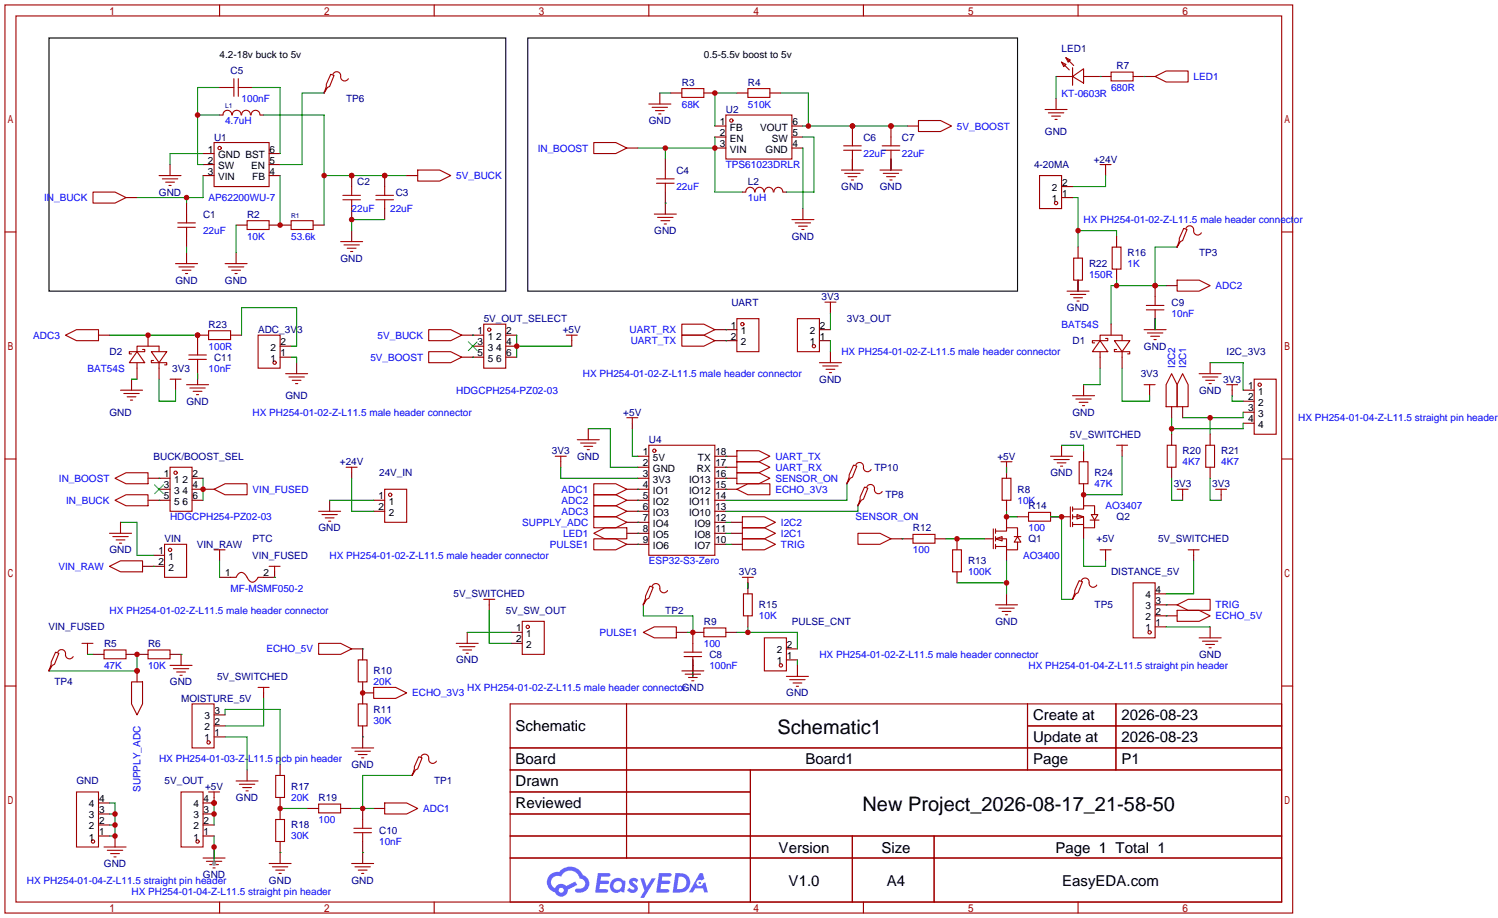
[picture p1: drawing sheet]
<svg xmlns="http://www.w3.org/2000/svg" width="346mm" height="212mm" viewBox="0 0 346 212" stroke-linecap="round" stroke-linejoin="round" font-family="sans-serif">
<g fill="none" stroke="#a10000" stroke-width=".25">
<path d="M1.1 1.1h297.2v209.6h-297.2zM3.7 3.7h292.1v204.5h-292.1zM50.7 1.1v2.6M100.2 1.1v2.6M149.7 1.1v2.6M199.3 1.1v2.6M248.8 1.1v2.6M1.1 53.5h2.6M295.8 53.5h2.5M1.1 105.9h2.6M295.8 105.9h2.5M1.1 158.3h2.6"/>
<path d="M295.8 158.3h2.5M117.7 162.4h178.1v45.8h-178.1zM117.7 172.6h178.1M117.7 177.7h178.1M144.6 162.4v35.6M173.2 177.7v30.5M237.1 162.4v15.3M237.1 167.5h58.7M257.5 162.4v15.3M117.7 182.8h55.5M117.7 192.9h178.1M117.7 187.8h55.5"/>
<path d="M117.7 198h178.1M196.7 192.9v15.3M215.6 192.9v15.3M50.7 208.2v2.5M100.2 208.2v2.5M149.7 208.2v2.5M199.3 208.2v2.5M248.8 208.2v2.5"/>
</g>
<g fill="#5487ff">
<path d="M145.5 202.8a1.3 1.3 0 0 1 1.8 .3l-.4 .6a.54 .54 0 0 0-.9-.2l.1 .2a1.28 1.28 0 0 1 .8 2 1.53 1.53 0 0 1-2.2-.3l.5-.6 .8 .5a.31 .31 0 0 0 .4-.3 .31 .31 0 0 0-.3-.3 1.12 1.12 0 0 1-.6-1.9z"/>
<path d="M147.7 202.7h.9l.7 1.9 1.1-1.9h.9l-2.7 4.5h-.9l1-1.7z"/>
<path d="M138 201.5h2.2a.46 .46 0 0 1 .5 .1 .46 .46 0 0 1 .1 .5l-.3 .2h-1.8l-.1 .9h1.6a.4 .4 0 0 1 .4 .4 .4 .4 0 0 1-.4 .4h-1.7l-.2 1.2h1.4a.46 .46 0 0 1 .5 .1 .46 .46 0 0 1 .1 .5l-.3 .2h-2.7z"/>
<path d="M152.1 201.5h2.2a.47 .47 0 0 1 .5 .1 .47 .47 0 0 1 .2 .5l-.4 .2h-1.7l-.2 .9h1.7a.4 .4 0 0 1 .3 .4 .4 .4 0 0 1-.4 .4h-1.7l-.2 1.2h1.4a.46 .46 0 0 1 .5 .1 .46 .46 0 0 1 .1 .5l-.3 .2h-2.7z"/>
<path d="M161.5 201.5h.7l.4 1.3-.7 .4a.75 .75 0 0 0-1.1 .3 .75 .75 0 0 0 .5 1 .75 .75 0 0 0 .9-.6l.6-.3 .6 2.4h-.9l-.2-1h-1.9l-.5 1h-.9z"/>
<path d="M155.9 201.5l-.7 4.5h1.5a2.27 2.27 0 0 0 2.6-2.3 2.27 2.27 0 0 0-2.7-2.2zM156.6 202.3a1.5 1.5 0 0 1 1.8 1.5 1.5 1.5 0 0 1-1.9 1.4h-.3z"/>
<path d="M141.3 203.1a1.6 1.6 0 0 0-.3 2.3 1.6 1.6 0 0 0 2.3 .2l.8 .4 .3-2.5-.2-.3h-.4a1.58 1.58 0 0 0-2.5-.1zM141.9 203.6a.99 .99 0 0 1 1.6 .6 .99 .99 0 0 1-1.3 1.1 .98 .98 0 0 1-.3-1.7z"/>
<path d="M126.9 201.9a2.37 2.37 0 0 0 1.2 4 1.54 1.54 0 0 0 1.7 1 1.54 1.54 0 0 0 1.3-1.6l2.1-1.1-.5-.8-2 1.1a1.57 1.57 0 0 0-2.6 .4 1.5 1.5 0 0 1-.8-2.1 1.5 1.5 0 0 1 2.2-.5 2.23 2.23 0 0 1 2.3-1.4 2.23 2.23 0 0 1 2 1.8 1.16 1.16 0 0 1 1.2 1.1 1.16 1.16 0 0 1-1 1.3h-.7a.47 .47 0 0 0-.6 .3 .47 .47 0 0 0 .4 .6 2.14 2.14 0 0 0 2.7-1.4 2.14 2.14 0 0 0-1.3-2.7 3.2 3.2 0 0 0-5.4-.7l-1.2 .1zM129 205.4a.58 .58 0 0 1 1.1 0 .58 .58 0 0 1-1.1 0z"/>
<circle cx="161.5" cy="203.8" r=".28"/>
</g>
<g fill="none" stroke="#a10000" stroke-width=".25">
<path d="M231 106.6h2.6M231.3 110.4h2v5h-2zM232.3 106.6v1.2M242.4 105.3h5.1M243.2 106h3.6M244 106.8h2M244.7 107.6h.5M245 119.3h2M247 117v4.5M247.5 119.3h2.6v2.5h2.5v-1.8M247.5 117.5h2.6v-.8h2.5v2M247.5 117v1"/>
<path d="M247.5 118.7v1.1M248.5 118.7l1.6 .6-1.6 .5zM249 106.6h2.1v5h-2.1zM251.8 118.7h1.6l-.8 1.3zM210.7 123.3h5.1v2h-5.1zM229.2 122v4.6M229.7 124.3l1.6-.5v1zM229.7 122.6h2.6v-.8h2.5v2M229.7 124.3h2.6v2.6h2.5v-1.8M229.7 126.1h2.6M229.7 122v1.1M229.7 123.8v1"/>
<path d="M229.7 125.6v1M229.7 139.6h5.1M234.1 123.8h1.5M234.8 123.8l.8 1.3h-1.5zM247.5 120.5v1M247.5 121h2.6M251.6 120h2M230.5 140.3h3.6M231.3 141.1h2M232 141.9h.5"/>
</g>
<g fill="none" stroke="#870000" stroke-width=".25">
<path d="M232.3 107.8v2.6M232.3 115.4v2.6M232.3 119.3v2.5M242.4 119.3h2.6M245 102.7v2.6M250.1 104v2.6M250.1 111.6v5.1M208.2 124.3h2.5M215.8 124.3h2.5M227.2 124.3h2M232.3 126.9v2.5M232.3 137v2.6"/>
<path d="M250.1 121.8v2.5"/>
</g>
<path d="M259 105.3v8.9h-8.9M218.3 124.3h8.9" fill="none" stroke="#008700" stroke-width=".25"/>
<circle cx="250.1" cy="114.2" r=".63" fill="#c00"/>
<path d="M232.3 118v1.3h2.5M245 102.7h5.1v1.3" fill="none" stroke="#008700" stroke-width=".25"/>
<circle cx="232.3" cy="119.3" r=".63" fill="#c00"/>
<path d="M232.3 107.8v1.3M220.9 134.5h11.4M232.3 129.4v7.6" fill="none" stroke="#008700" stroke-width=".25"/>
<circle cx="232.3" cy="134.5" r=".63" fill="#c00"/>
<path d="M43.1 58.3v2.5M220.9 124.3v2.6M220.9 132v2.5M255.1 128.1v1.3" fill="none" stroke="#870000" stroke-width=".25"/>
<path d="M40.5 60.8h5.1M41.3 61.6h3.5M42 62.4h2.1M42.8 63.1h.5M219.8 126.9h2.1v5.1h-2.1zM253.9 126.9h2.5M255.1 126.9v1.2" fill="none" stroke="#a10000" stroke-width=".25"/>
<path d="M250.1 124.3v6.4h5v-1.3" fill="none" stroke="#008700" stroke-width=".25"/>
<circle cx="220.9" cy="124.3" r=".63" fill="#c00"/>
<path d="M43.1 45.6v1.3M46.9 40.5v5.1h-15.3" fill="none" stroke="#008700" stroke-width=".25"/>
<circle cx="43.1" cy="45.6" r=".63" fill="#c00"/>
<path d="M81.2 53.2v2.6" fill="none" stroke="#870000" stroke-width=".25"/>
<path d="M78.6 55.8h5.1M79.4 56.5h3.5M80.1 57.3h2.1M80.9 58h.5" fill="none" stroke="#a10000" stroke-width=".25"/>
<path d="M60.8 26.5h14v25.4M74.8 40.5h19.1" fill="none" stroke="#008700" stroke-width=".25"/>
<g fill="#c00">
<circle cx="74.8" cy="40.5" r=".63"/>
<circle cx="88.8" cy="40.5" r=".63"/>
<circle cx="81.2" cy="40.5" r=".63"/>
</g>
<path d="M46.9 35.4h-7.7v2.6M64.6 186.6h6.4" fill="none" stroke="#008700" stroke-width=".25"/>
<g fill="none" stroke="#a10000" stroke-width=".25">
<path d="M49.4 32.9h12.7v10.2h-12.7zM63.6 178.9h2.1v5.1h-2.1zM63.6 189.1h2.1v5.1h-2.1z"/>
<circle cx="50.7" cy="34.2" r=".38"/>
</g>
<path d="M46.9 35.4h2.5M46.9 38h2.5M62.1 35.4h2.5M62.1 38h2.5M46.9 40.5h2.5M62.1 40.5h2.5M64.6 176.4v2.5M64.6 184v5.1M64.6 194.2v2.5" fill="none" stroke="#870000" stroke-width=".25"/>
<circle cx="64.6" cy="186.6" r=".63" fill="#c00"/>
<path d="M49.4 165h2.5M49.4 167.5h2.5M49.4 170.1h2.5M64.6 196.7v2.6" fill="none" stroke="#870000" stroke-width=".25"/>
<g fill="none" stroke="#a10000" stroke-width=".25">
<path d="M44.3 162.4h5.1v10.2h-5.1zM62.1 199.3h5.1M62.9 200h3.5M63.6 200.8h2.1M64.4 201.5h.5"/>
<circle cx="48.1" cy="171.3" r=".38"/>
</g>
<path d="M45.6 26.5h5.1M50.7 20.2h-5.1v17.8h1.3M64.6 196.7h.1" fill="none" stroke="#008700" stroke-width=".25"/>
<circle cx="45.6" cy="26.5" r=".63" fill="#c00"/>
<path d="M54 18.2v4M55 18.2v4M53.2 20.2h.8M55 20.2h.8M57 50.9h5.1v2.1h-5.1zM73.5 185.5h5.1v2.1h-5.1zM81.2 199.3h5M88.8 185.3h5.1l2.5 1.3-2.5 1.2h-5.1zM81.9 200h3.6M82.7 200.8h2M83.4 201.5h.5" fill="none" stroke="#a10000" stroke-width=".25"/>
<path d="M50.7 20.2h2.5M55.8 20.2h2.5M54.5 51.9h2.5M62.1 51.9h2.5M71 186.6h2.5M78.6 186.6h2.6M83.7 186.6v2.5M83.7 194.2v5.1M86.2 186.6h2.6" fill="none" stroke="#870000" stroke-width=".25"/>
<path d="M58.3 20.2h6.3v15.2M64.6 40.5v11.4M95.1 178.9h-11.4v7.7M81.2 186.6h5" fill="none" stroke="#008700" stroke-width=".25"/>
<circle cx="83.7" cy="186.6" r=".63" fill="#c00"/>
<g fill="none" stroke="#a10000" stroke-width=".25">
<path d="M167.5 26.5h15.3v10.2h-15.3zM182.8 50.7h5M183.5 51.4h3.6M184.3 52.2h2M185 53h.5M51.9 60.8h5.1M52.7 61.6h3.6M53.5 62.4h2M54.2 63.1h.5M128.1 105.3h2.6M129.4 105.3v1.3M133.2 101.5h5.1"/>
<path d="M134 102.2h3.5M134.7 103h2.1M135.5 103.8h.5M137 111.6h5.1l2.6 1.3-2.6 1.3h-5.1zM149.7 102.7h15.3v25.4h-15.3zM81.7 192.2h4M81.7 191.1h4M83.7 189.1v2M83.7 192.2v2"/>
<circle cx="168.8" cy="27.8" r=".38"/>
<circle cx="151" cy="104" r=".38"/>
</g>
<g fill="none" stroke="#870000" stroke-width=".25">
<path d="M165 29.1h2.5M165 31.6h2.5M165 34.2h2.5M182.8 29.1h2.5M182.8 31.6h2.5M182.8 34.2h2.5M54.5 58.3v2.5M185.3 48.1v2.6M135.8 98.9v2.6M129.4 106.6v1.2M144.7 112.9h5M147.2 105.3h2.5"/>
<path d="M147.2 107.8h2.5M147.2 110.4h2.5M147.2 115.4h2.5M147.2 118h2.5M165 105.3h2.5M165 107.8h2.5M165 110.4h2.5M165 112.9h2.5M165 115.4h2.5M165 118h2.5M147.2 120.5h2.5M147.2 123.1h2.5"/>
<path d="M147.2 125.6h2.5M165 120.5h2.5M165 123.1h2.5M165 125.6h2.5"/>
</g>
<path d="M180.2 21.5h6.4v7.6M185.3 34.2v13.9M185.3 29.1h24.1M54.5 51.9v6.4M135.8 98.9h5v8.9h6.4M129.4 107.8v2.6h17.8M147.2 112.9h.1M83.7 196.7h.1" fill="none" stroke="#008700" stroke-width=".25"/>
<g fill="#c00">
<circle cx="186.6" cy="29.1" r=".63"/>
<circle cx="196.7" cy="29.1" r=".63"/>
<circle cx="205.6" cy="29.1" r=".63"/>
</g>
<path d="M147.2 34.2h17.8M153.5 34.2v2.5M165 31.6v12.7h6.3" fill="none" stroke="#008700" stroke-width=".25"/>
<g fill="#c00">
<circle cx="153.5" cy="34.2" r=".63"/>
<circle cx="165" cy="34.2" r=".63"/>
</g>
<path d="M243.7 17.7v5M253.9 17.7h.1M264 17.7h.1M152.3 21.5h2.5M170.1 21.5h-5.1v7.6M145.9 98.9v6.4h1.3M147.2 123.1h.1" fill="none" stroke="#008700" stroke-width=".25"/>
<g fill="none" stroke="#870000" stroke-width=".25">
<path d="M243.7 17.7h3.8M250.1 17.7h6.3M261.5 17.7h5.1M152.3 21.5v2.5M154.8 21.5h2.6M162.4 21.5h2.6M170.1 21.5h2.5M177.7 21.5h2.5M196.7 36.7v2.5M205.6 36.7v2.5M243.7 22.7v2.6M153.5 46.9v2.5"/>
<path d="M167.5 110.4h2.6M144.7 123.1h2.5M205.6 124.3h2.6"/>
</g>
<g fill="none" stroke="#a10000" stroke-width=".25">
<path d="M245 14.4l1 .5-.5 .5zM245 14.4l1.8 1.7M246 13.3l1 .5-.5 .6zM246 13.3l1.8 1.8M247.5 17.7l2.6-1.8v3.3zM247.5 15.6v4.1M256.4 16.6h5.1v2.1h-5.1zM266.6 17.7l2.5-1.3h5.1v2.5h-5.1zM149.7 24h5.1M150.5 24.8h3.6M151.3 25.5h2M152 26.3h.5"/>
<path d="M157.4 20.4h5v2.1h-5zM172.6 20.4h5.1v2.1h-5.1zM194.2 39.2h5.1M203.1 39.2h5.1M241.2 25.3h5.1M241.9 26h3.6M242.7 26.8h2M243.5 27.6h.5M151 49.4h5.1M151.8 50.2h3.5M152.5 50.9h2.1M153.3 51.7h.5"/>
<path d="M194.9 40h3.6M195.7 40.8h2M196.5 41.5h.5M203.8 40h3.6M204.6 40.8h2M205.4 41.5h.5M170.1 109.1h5l2.6 1.3-2.6 1.2h-5zM137 123.1l2.6-1.3h5.1v2.5h-5.1zM198 123.1h5.1l2.5 1.2-2.5 1.3h-5.1z"/>
</g>
<circle cx="165" cy="21.5" r=".63" fill="#c00"/>
<g fill="none" stroke="#870000" stroke-width=".25">
<path d="M205.6 29.1v2.5M43.1 46.9v2.5M43.1 54.5v2.5M168.8 125.6h2.5M266.6 139.6h5.1M266.6 137h2.5M266.6 144.7h2.5M266.6 142.1h2.5M279.3 144.7v2.5M22.7 192.9h2.6M22.7 190.4h2.6M22.7 187.8h2.6"/>
<path d="M22.7 185.3h2.6M46.9 192.9h2.5M46.9 190.4h2.5M46.9 187.8h2.5M46.9 185.3h2.5"/>
</g>
<g fill="none" stroke="#a10000" stroke-width=".25">
<path d="M203.6 33.7h4M41 51.4h4.1M41 52.5h4.1M43.1 49.4v2M43.1 52.5v2M171.3 124.3h5.1l2.5 1.3-2.5 1.3h-5.1zM261.5 134.5h5.1v12.7h-5.1zM271.7 139.6l2.5-1.3h5.1v2.5h-5.1zM276.7 147.2h5.1M277.5 148h3.6M278.3 148.7h2M279 149.5h.5"/>
<path d="M17.7 182.8h5v12.7h-5zM41.8 182.8h5.1v12.7h-5.1z"/>
<circle cx="265.3" cy="145.9" r=".38"/>
<circle cx="21.5" cy="194.2" r=".38"/>
<circle cx="45.6" cy="194.2" r=".38"/>
</g>
<path d="M196.7 36.7v2.5M205.6 36.7v2.5" fill="none" stroke="#008700" stroke-width=".25"/>
<circle cx="205.6" cy="29.1" r=".63" fill="#c00"/>
<path d="M194.7 33.7h4.1M203.6 34.7h4M205.6 31.6v2.1M205.6 34.7v2" fill="none" stroke="#a10000" stroke-width=".25"/>
<path d="M196.7 29.1v2.5M205.6 36.7v2.5" fill="none" stroke="#870000" stroke-width=".25"/>
<circle cx="196.7" cy="29.1" r=".63" fill="#c00"/>
<path d="M153.5 39.2v2.1M194.7 34.7h4.1M196.7 31.6v2.1M196.7 34.7v2M86.7 45.1h4.1M151.5 41.3h4.1M151.5 42.3h4.1M153.5 42.3v2" fill="none" stroke="#a10000" stroke-width=".25"/>
<path d="M153.5 36.7v2.5M196.7 36.7v2.5M88.8 40.5v2.6M153.5 44.3v2.6" fill="none" stroke="#870000" stroke-width=".25"/>
<circle cx="88.8" cy="40.5" r=".63" fill="#c00"/>
<path d="M79.1 45.1h4.1M86.7 46.1h4.1M88.8 43.1v2M88.8 46.1v2" fill="none" stroke="#a10000" stroke-width=".25"/>
<path d="M81.2 40.5v2.6M88.8 48.1v2.6" fill="none" stroke="#870000" stroke-width=".25"/>
<circle cx="81.2" cy="40.5" r=".63" fill="#c00"/>
<path d="M79.1 46.1h4.1M81.2 43.1v2M81.2 46.1v2M82.7 152.3h2v5.1h-2zM81.2 172.6h5M81.9 173.4h3.6M82.7 162.4h2v5.1h-2zM82.7 174.1h2M83.4 174.9h.5" fill="none" stroke="#a10000" stroke-width=".25"/>
<path d="M81.2 48.1v2.6M83.7 149.7v2.6M83.7 157.4v5M83.7 159.9h2.5M83.7 167.5v5.1" fill="none" stroke="#870000" stroke-width=".25"/>
<path d="M43.1 57v1.3M153.5 46.9h.1M83.7 159.9h.1M83.7 170.1h.1" fill="none" stroke="#008700" stroke-width=".25"/>
<circle cx="83.7" cy="159.9" r=".63" fill="#c00"/>
<path d="M73.5 148.5h5.1l2.6 1.2-2.6 1.3h-5.1zM86.2 158.6h5.1l2.6 1.3-2.6 1.3h-5.1z" fill="none" stroke="#a10000" stroke-width=".25"/>
<path d="M81.2 149.7h2.5" fill="none" stroke="#870000" stroke-width=".25"/>
<path d="M88.8 50.7h-7.6v2.5M83.7 149.7h.1" fill="none" stroke="#008700" stroke-width=".25"/>
<circle cx="81.2" cy="50.7" r=".63" fill="#c00"/>
<path d="M247.5 45.6h1.3v11.4M248.8 53.2h8.9v1.3M167.5 125.6h1.3" fill="none" stroke="#008700" stroke-width=".25"/>
<path d="M39.2 38v2.5M255.1 39.2v1.3M248.8 64.6v2.6M259 104v1.3M275.5 128.1v1.3" fill="none" stroke="#870000" stroke-width=".25"/>
<g fill="none" stroke="#a10000" stroke-width=".25">
<path d="M253.9 38h2.5M255.1 38v1.2M36.7 40.5h5.1M37.5 41.3h3.5M38.2 42h2.1M39 42.8h.5M246.3 67.2h5M247 67.9h3.6M247.8 68.7h2M248.5 69.5h.5M257.7 102.7h2.5M259 102.7v1.3"/>
<path d="M274.2 126.9h2.5M275.5 126.9v1.2"/>
</g>
<path d="M121.8 8.8h113v58.4h-113z" fill="none" stroke="#000" stroke-width=".25"/>
<circle cx="248.8" cy="53.2" r=".63" fill="#c00"/>
<path d="M255.1 40.5v2.6h-7.6M271.7 57h-5.1v8.9M248.8 64.6v2.6M257.7 64.6v1.3M269.1 65.9h-12.7v8.9" fill="none" stroke="#008700" stroke-width=".25"/>
<path d="M11.3 8.8h105.4v58.4h-105.4z" fill="none" stroke="#000" stroke-width=".25"/>
<path d="M256.7 57h2v5.1h-2zM271.7 64.6h5l2.6 1.3-2.6 1.3h-5z" fill="none" stroke="#a10000" stroke-width=".25"/>
<path d="M257.7 54.5v2.5M257.7 62.1v2.5M269.1 65.9h2.6" fill="none" stroke="#870000" stroke-width=".25"/>
<g fill="#c00">
<circle cx="257.7" cy="65.9" r=".63"/>
<circle cx="266.6" cy="65.9" r=".63"/>
</g>
<path d="M266.6 65.9v2.6" fill="none" stroke="#870000" stroke-width=".25"/>
<circle cx="266.6" cy="65.9" r=".63" fill="#c00"/>
<path d="M64.6 51.9h2.6M72.3 51.9h2.5M34.2 77.3v2.6M256.4 74.8v2.5M266.6 73.5v2.6M30.4 87.5v2.5M31.6 85v2.5M36.7 85v2.5M250.1 88.8v2.5M253.9 82.4v2.6M259 82.4v2.6" fill="none" stroke="#870000" stroke-width=".25"/>
<g fill="none" stroke="#a10000" stroke-width=".25">
<path d="M67.2 50.9h5.1v2.1h-5.1zM253.9 78.6v-1.3h5.1v1.3M253.9 78.6l1.8 2.6h-3.6zM255.1 78.1h.6v.5h-3.6v.5h.5M257.2 78.6h3.5l-1.7 2.6zM264 76.1h5.1M264.5 70.5h4.1M264.5 71.5h4.1M264.8 76.8h3.6M265.6 77.6h2M266.3 78.4h.5M266.6 68.5v2"/>
<path d="M266.6 71.5v2M27.8 90h5.1M28.6 90.8h3.5M29.3 91.6h2.1M30.1 92.3h.5M31.6 81.2v-1.3h5.1v1.3M31.6 81.2l1.8 2.5h-3.6zM31.6 83.7v1.3M32.9 80.6h.5v.6h-3.6v.5h.6M34.9 81.2h3.6l-1.8 2.5zM35.4 83.2h-.5v.5h3.6v.5h-.5M36.7 83.7v1.3"/>
<path d="M247.5 91.3h5.1M248.3 92.1h3.5M249 92.8h2.1M249.8 93.6h.5M253.9 81.2v1.2M257.7 80.6h-.5v.6h3.5v.5h-.5M259 81.2v1.2"/>
</g>
<path d="M185.3 31.6h2.5v12.7h-6.3M253.9 85v3.8h-3.8" fill="none" stroke="#008700" stroke-width=".25"/>
<circle cx="64.6" cy="51.9" r=".63" fill="#c00"/>
<path d="M119.3 77.3v5.1M119.3 79.9h12.7M30.4 87.5h1.2M259 85v7.6h6.3v-1.3M46.9 110.4v5" fill="none" stroke="#008700" stroke-width=".25"/>
<g fill="none" stroke="#870000" stroke-width=".25">
<path d="M109.1 77.3h2.5M109.1 79.9h2.5M116.7 77.3h2.6M116.7 79.9h2.6M40.5 88.8v1.2M109.1 82.4h2.5M116.7 82.4h2.6M265.3 90v1.3M36.7 110.4h2.5M36.7 115.4h2.5M36.7 112.9h2.5M44.3 110.4h2.6"/>
<path d="M44.3 115.4h2.6M44.3 112.9h2.6"/>
</g>
<g fill="none" stroke="#a10000" stroke-width=".25">
<path d="M111.6 74.8h5.1v10.2h-5.1zM39.2 87.5h2.6M40.5 87.5v1.3M264 88.8h2.6M265.3 88.8v1.2M39.2 107.8h5.1v10.2h-5.1z"/>
<circle cx="112.9" cy="76.1" r=".38"/>
<circle cx="40.5" cy="109.1" r=".38"/>
</g>
<path d="M108.1 78.9l2 2M110.1 78.9l-2 2M35.7 111.9l2 2M37.7 111.9l-2 2" fill="none" stroke="#3c3" stroke-width=".25"/>
<circle cx="119.3" cy="79.9" r=".63" fill="#c00"/>
<g fill="none" stroke="#870000" stroke-width=".25">
<path d="M144.7 34.2h2.5M209.4 29.1h2.6M29.1 45.6h2.5M93.9 40.5h2.5M106.6 77.3h2.5M106.6 82.4h2.5M279.3 83.7v2.5M284.4 90v1.3M286.9 90h2.5M286.9 92.6h2.5M286.9 95.1h2.5M286.9 97.7h2.5"/>
<path d="M144.7 115.4h2.5"/>
</g>
<g fill="none" stroke="#a10000" stroke-width=".25">
<path d="M96.4 39.2h5.1l2.5 1.3-2.5 1.3h-5.1zM137 32.9h5.1l2.6 1.3-2.6 1.2h-5.1zM212 27.8h5l2.6 1.3-2.6 1.3h-5zM21.5 44.3h5l2.6 1.3-2.6 1.3h-5zM98.9 76.1h5.1l2.6 1.2-2.6 1.3h-5.1zM98.9 81.2h5.1l2.6 1.2-2.6 1.3h-5.1zM276.7 86.2h5.1M277.5 87h3.6M278.3 87.8h2M279 88.5h.5M283.1 88.8h2.5M284.4 88.8v1.2"/>
<path d="M289.4 87.5h5.1v12.7h-5.1zM137 114.2h5.1l2.6 1.2-2.6 1.3h-5.1z"/>
<circle cx="290.7" cy="88.8" r=".38"/>
</g>
<path d="M109.1 77.3h.1M270.4 96.4v3.8M279.3 83.7h7.6v6.3M284.4 91.3v1.3h2.5M286.9 97.7v1.2h-16.5M147.2 115.4h.1" fill="none" stroke="#008700" stroke-width=".25"/>
<circle cx="270.4" cy="98.9" r=".63" fill="#c00"/>
<path d="M279.3 96.4v3.8M286.9 95.1v1.3h-14" fill="none" stroke="#008700" stroke-width=".25"/>
<circle cx="279.3" cy="96.4" r=".63" fill="#c00"/>
<g fill="none" stroke="#a10000" stroke-width=".25">
<path d="M239.9 40.5h5.1v7.6h-5.1zM59.6 77.3h5v7.7h-5zM184 73.5h5.1v7.7h-5.1zM190.4 69.7h2.5M191.6 69.7v1.3M189.1 83.7h5.1M189.9 84.5h3.5M190.6 85.2h2.1M191.4 86h.5M170.1 106.6h5l2.6 1.2-2.6 1.3h-5zM170.1 104h5l2.6 1.3-2.6 1.3h-5zM237.4 118.2h5v2.1h-5z"/>
<path d="M269.4 102.7h2v5.1h-2zM271.7 112.9h2.5M272.9 112.9v1.3M278.3 102.7h2v5.1h-2zM280.5 112.9h2.6M281.8 112.9v1.3M49.4 126.9h2.5M50.7 126.9v1.2M53.2 133.2h1.3l.6-.8 .6-.3 .7 .3 1.1 1.5 .6 .4 .7-.2 .8-.9h1.2M62.1 130.7h2.5M63.4 130.7v1.3M59.6 158.6h2.5"/>
<path d="M60.8 158.6v1.3M176.4 147.2h5.1v7.6h-5.1zM54.5 180.2h5.1M55.2 181h3.6M56 181.7h2M56.8 182.5h.5"/>
<circle cx="243.7" cy="46.9" r=".38"/>
<circle cx="187.8" cy="79.9" r=".38"/>
<circle cx="63.4" cy="83.7" r=".38"/>
<circle cx="180.2" cy="153.5" r=".38"/>
</g>
<g fill="none" stroke="#870000" stroke-width=".25">
<path d="M245 45.6h2.5M245 43.1h2.5M64.6 79.9h2.6M189.1 78.6h2.5M189.1 76.1h2.5M191.6 71v1.3M64.6 82.4h2.6M191.6 81.2v2.5M167.5 107.8h2.6M167.5 105.3h2.6M234.8 119.3h2.6M242.4 119.3h2.6"/>
<path d="M270.4 100.2v2.5M270.4 107.8v2.6M272.9 114.2v1.2M279.3 100.2v2.5M279.3 107.8v2.6M281.8 114.2v1.2M50.7 133.2h2.5M50.7 128.1v1.3M63.4 132v1.2h-2.6M60.8 159.9v1.3M181.5 152.3h2.5M181.5 149.7h2.5"/>
<path d="M57 177.7v2.5"/>
</g>
<path d="M191.6 72.3v3.8M167.5 107.8h.1M167.5 105.3h.1M242.4 119.3h2.6v19h2.5M270.4 110.4v5h2.5M279.3 110.4v5h2.5M50.7 129.4v3.8M208.2 124.3h.1M51.9 170.1h5.1v7.6M51.9 165v-1.3h12.7v12.7" fill="none" stroke="#008700" stroke-width=".25"/>
<circle cx="245" cy="119.3" r=".63" fill="#c00"/>
<path d="M170.1 145.9h13.9v3.8M172.6 144.7v1.2M184 152.3v1.2" fill="none" stroke="#008700" stroke-width=".25"/>
<path d="M162.4 144.9h5.1v2h-5.1z" fill="none" stroke="#a10000" stroke-width=".25"/>
<path d="M159.9 145.9h2.5M167.5 145.9h2.6" fill="none" stroke="#870000" stroke-width=".25"/>
<circle cx="172.6" cy="145.9" r=".63" fill="#c00"/>
<path d="M170.1 112.9l2.5-1.3h5.1v2.6h-5.1zM171.3 133.2h2.6M171.6 137h2v5.1h-2zM172.6 133.2v1.3M148.5 145.9l2.5-1.2h5.1v2.5h-5.1z" fill="none" stroke="#a10000" stroke-width=".25"/>
<path d="M167.5 112.9h2.6M172.6 134.5v2.5M156.1 145.9h2.5M159.9 145.9v2.6M159.9 153.5v2.6M172.6 142.1v2.6" fill="none" stroke="#870000" stroke-width=".25"/>
<path d="M148.5 139.6v2.5h11.4v3.8h-1.3M172.6 134.5v1.3" fill="none" stroke="#008700" stroke-width=".25"/>
<circle cx="159.9" cy="145.9" r=".63" fill="#c00"/>
<path d="M157.9 151.5h4M157.9 150.5h4M159.9 148.5v2M159.9 151.5v2" fill="none" stroke="#a10000" stroke-width=".25"/>
<path d="M159.9 152.3v3.8" fill="none" stroke="#008700" stroke-width=".25"/>
<path d="M46.9 112.9h2.5" fill="none" stroke="#870000" stroke-width=".25"/>
<circle cx="46.9" cy="112.9" r=".63" fill="#c00"/>
<g fill="none" stroke="#a10000" stroke-width=".25">
<path d="M247.8 59.6h2v5h-2zM48.1 76.3h5.1v2.1h-5.1zM170.1 73.5h5v7.7h-5zM65.9 86.2h5.1M66.7 87h3.5M67.4 87.8h2.1M68.2 88.5h.5M26.5 110.4l2.6-1.3h5.1v2.5h-5.1zM26.5 115.4l2.6-1.2h5.1v2.5h-5.1zM49.4 112.9l2.5-1.3h5.1v2.6h-5.1zM88.8 112.9h5.1v7.6h-5.1zM137 119.3h5.1l2.6 1.2-2.6 1.3h-5.1z"/>
<path d="M25.3 130.7l2.5-1.3h5.1v2.6h-5.1zM25.3 123.1h5.1M26 123.8h3.6M26.8 124.6h2M27.6 125.3h.5M38 125.6h5.1v7.6h-5.1zM137 124.3h5.1l2.6 1.3-2.6 1.3h-5.1zM120.5 143.4h5.1v7.6h-5.1z"/>
<circle cx="171.3" cy="74.8" r=".38"/>
<circle cx="90" cy="114.2" r=".38"/>
<circle cx="39.2" cy="126.9" r=".38"/>
<circle cx="121.8" cy="144.7" r=".38"/>
</g>
<g fill="none" stroke="#870000" stroke-width=".25">
<path d="M248.8 57v2.6M45.6 77.3h2.5M53.2 77.3h2.6M167.5 76.1h2.6M167.5 78.6h2.6M248.8 64.6v2.6M68.5 83.7v2.5M34.2 110.4h2.5M34.2 115.4h2.5M86.2 115.4h2.6M86.2 118h2.6M27.8 120.5v2.6"/>
<path d="M32.9 130.7h5.1M35.4 128.1h2.6M144.7 120.5h2.5M144.7 125.6h2.5M118 145.9h2.5M118 148.5h2.5"/>
</g>
<path d="M25.3 77.3h20.3M67.2 82.4h1.3v1.3M109.1 82.4h.1M36.7 110.4h.1M36.7 115.4h.1M167.5 112.9h.1M167.5 110.4h.1M27.8 120.5h3.8v7.6h3.8M35.4 130.7h.1M63.4 133.2h.1" fill="none" stroke="#008700" stroke-width=".25"/>
<g fill="#c00">
<circle cx="34.2" cy="77.3" r=".63"/>
<circle cx="45.6" cy="77.3" r=".63"/>
</g>
<path d="M147.2 120.5h.1" fill="none" stroke="#008700" stroke-width=".25"/>
<path d="M45.6 77.3v2.6M45.6 85v2.5" fill="none" stroke="#870000" stroke-width=".25"/>
<circle cx="45.6" cy="77.3" r=".63" fill="#c00"/>
<g fill="none" stroke="#a10000" stroke-width=".25">
<path d="M45.6 79.9v2M130.7 77.3h2.5M132 77.3v1.3M43.1 88.8h5M43.6 82.9h4M43.6 81.9h4M43.8 89.5h3.6M44.6 90.3h2M45.3 91.1h.5M45.6 82.9v2.1M144.7 96.4h2.5M145.9 96.4v1.3"/>
<path d="M24 150h5.1v2h-5.1zM34.2 150h5v2h-5z"/>
</g>
<path d="M132 78.6v1.3M45.6 86.2v2.6M145.9 97.7v1.2M21.5 151h2.5M29.1 151h5.1M39.2 151h2.6" fill="none" stroke="#870000" stroke-width=".25"/>
<path d="M266.6 73.5v2.6M36.7 87.5v5.1h3.8v-2.6M45.6 86.2v1.3M31.6 151v3.8h-20.3" fill="none" stroke="#008700" stroke-width=".25"/>
<g fill="#c00">
<circle cx="31.6" cy="151" r=".63"/>
<circle cx="31.6" cy="154.8" r=".63"/>
</g>
<path d="M20.2 149.7v1.3M31.6 154.8v2.6M41.8 151v2.5" fill="none" stroke="#870000" stroke-width=".25"/>
<path d="M18.9 148.5h2.6M20.2 148.5v1.2M39.2 153.5h5.1M40 154.3h3.6M40.8 155.1h2M41.5 155.8h.5" fill="none" stroke="#a10000" stroke-width=".25"/>
<path d="M20.2 151h1.3M41.8 151h.1" fill="none" stroke="#008700" stroke-width=".25"/>
<circle cx="31.6" cy="154.8" r=".63" fill="#c00"/>
<g fill="none" stroke="#a10000" stroke-width=".25">
<path d="M157.4 77.3h5l2.6 1.3-2.6 1.3h-5zM157.4 74.8h5l2.6 1.3-2.6 1.2h-5zM73.5 118h5.1M74.3 118.7h3.6M75.1 119.5h2M79.9 107.8h2.5M81.2 107.8v1.3M75.8 120.3h.5M111.6 138.3h2.6M112.9 138.3v1.3M30.4 157.4h2.5v5l-1.3 2.6-1.2-2.6zM105.3 148.5h5.1"/>
<path d="M106 149.2h3.6M106.8 150h2M107.6 150.7h.5M157.4 154.8h5M158.1 155.6h3.6M158.9 156.3h2M159.6 157.1h.5M181.5 156.1h5.1M182.2 156.8h3.6M183 157.6h2M183.8 158.4h.5M271.7 140.8h5l2.6 1.3-2.6 1.3h-5z"/>
<path d="M24 195.5h5.1M24.8 196.2h3.5M25.5 197h2.1M26.3 197.7h.5"/>
</g>
<g fill="none" stroke="#008700" stroke-width=".25">
<path d="M55.8 77.3v-6.3h12.7v8.9h-1.3M191.6 78.6v2.6M76.1 115.4h10.1M81.2 110.4v7.6h5M147.2 125.6h.1M269.1 139.6h.1M107.8 145.9h10.2M112.9 140.8v7.7h5.1M269.1 142.1h.1M269.1 144.7h10.2M60.8 161.2v6.3h-8.9M25.3 185.3h1.2v7.6h-1.2"/>
<path d="M25.3 187.8h1.2M25.3 190.4h1.2"/>
</g>
<path d="M165 78.6h2.5M165 76.1h2.5M76.1 115.4v2.6M81.2 109.1v1.3M112.9 139.6v1.2M107.8 145.9v2.6M159.9 152.3v2.5M184 153.5v2.6M269.1 142.1h2.6M26.5 192.9v2.6" fill="none" stroke="#870000" stroke-width=".25"/>
<g fill="#c00">
<circle cx="26.5" cy="190.4" r=".63"/>
<circle cx="26.5" cy="192.9" r=".63"/>
<circle cx="26.5" cy="187.8" r=".63"/>
</g>
<path d="M74.8 21.2v.3M271.7 56.8v.2M195.5 111.4v.2M198 116.5v.2M148.5 139.3v.3M247.5 138v.3M11.3 154.6v.2M95.1 178.7v.2M49.4 195.5v2.5" fill="none" stroke="#870000" stroke-width=".25"/>
<g fill="none" stroke="#a10000" stroke-width=".25">
<path d="M76.3 17.1l.8 .3-1 2.5-.5 .3-.8 1.3 .5-1.6v-.5zM76.8 17.1a.93 .93 0 0 1 1.2-.5 .93 .93 0 0 1 .6 1.1 .94 .94 0 0 0 .7 .9 .94 .94 0 0 0 1.1-.4M273.2 52.7l.7 .3-1 2.5-.5 .3-.7 1.2 .5-1.5v-.5zM273.7 52.7a.93 .93 0 0 1 1.1-.6 .93 .93 0 0 1 .7 1.1 .94 .94 0 0 0 .6 1 .94 .94 0 0 0 1.1-.5M197 107.3l.7 .3-1 2.5-.5 .3-.7 1.2 .5-1.5v-.5zM197.5 107.3a.93 .93 0 0 1 1.1-.5 .93 .93 0 0 1 .7 1 .94 .94 0 0 0 .6 1 .94 .94 0 0 0 1.1-.5M199.5 112.4l.8 .2-1 2.6-.5 .2-.8 1.3 .5-1.5v-.5zM200 112.4a.93 .93 0 0 1 1.1-.6 .93 .93 0 0 1 .7 1.1 .94 .94 0 0 0 .7 1 .94 .94 0 0 0 1.1-.5M150 135.3l.7 .2-1 2.5-.5 .3-.7 1.3 .5-1.6v-.5zM150.5 135.3a.93 .93 0 0 1 1.1-.6 .93 .93 0 0 1 .7 1.1 .94 .94 0 0 0 .7 1 .94 .94 0 0 0 1.1-.5M249 134l.8 .2-1 2.6-.5 .2-.8 1.3 .5-1.5v-.5zM249.6 134a.93 .93 0 0 1 1.1-.6 .93 .93 0 0 1 .6 1.1 .94 .94 0 0 0 .7 1 .94 .94 0 0 0 1.1-.5"/>
<path d="M12.8 150.5l.8 .2-1 2.6-.5 .2-.8 1.3 .5-1.5v-.5zM13.3 150.5a.93 .93 0 0 1 1.2-.6 .93 .93 0 0 1 .6 1.1 .94 .94 0 0 0 .7 1 .94 .94 0 0 0 1.1-.5M96.6 174.6l.8 .3-1 2.5-.5 .3-.8 1.2 .5-1.5v-.5zM97.2 174.6a.93 .93 0 0 1 1.1-.5 .93 .93 0 0 1 .6 1 .94 .94 0 0 0 .7 1 .94 .94 0 0 0 1.1-.5M46.9 198h5M47.6 198.8h3.6M48.4 199.5h2M49.1 200.3h.6"/>
</g>
<path d="M74.8 21.5h-5.1v16.5h-5.1M195.5 111.6v3.8h-28M198 116.7v1.3h-30.5M167.5 123.1h1.3M167.5 120.5h1.3M49.4 192.9v6.4" fill="none" stroke="#008700" stroke-width=".25"/>
<circle cx="49.4" cy="195.5" r=".63" fill="#c00"/>
<circle cx="49.4" cy="199.3" r=".51" fill="#999"/>
<path d="M49.4 185.3v5.1" fill="none" stroke="#008700" stroke-width=".25"/>
<g fill="#c00">
<circle cx="49.4" cy="187.8" r=".63"/>
<circle cx="49.4" cy="185.3" r=".63"/>
</g>
<path d="M167.5 76.1h.1M167.5 78.6h.1M275.5 129.4v7.6h-6.4" fill="none" stroke="#008700" stroke-width=".25"/>
<path d="M50.7 26.5h.7M60.1 26.5h.7M171.3 44.3h.8M180.7 44.3h.8M270.4 93.9v2.5M272.9 93.9v2.5M168.8 123.1h2.5M168.8 120.5h2.5M49.4 184v1.3" fill="none" stroke="#870000" stroke-width=".25"/>
<path d="M51.5 26.5a1.01 1.01 0 0 1 1-1.1 1.01 1.01 0 0 1 1 1.1M53.6 26.5a1.01 1.01 0 0 1 1-1.1 1.01 1.01 0 0 1 1 1.1M55.8 26.5a1.01 1.01 0 0 1 1-1.1 1.01 1.01 0 0 1 1 1.1M58 26.5a1.01 1.01 0 0 1 1-1.1 1.01 1.01 0 0 1 1 1.1M172.1 44.3a1.01 1.01 0 0 1 1-1.1 1.01 1.01 0 0 1 1 1.1M174.3 44.3a1.01 1.01 0 0 1 1-1.1 1.01 1.01 0 0 1 1 1.1M176.4 44.3a1.01 1.01 0 0 1 1-1.1 1.01 1.01 0 0 1 1 1.1M178.6 44.3a1.01 1.01 0 0 1 1-1.1 1.01 1.01 0 0 1 1 1.1M270.4 86.2l1.3 2.6v5.1h-2.6v-5.1zM272.9 86.2l1.3 2.6v5.1h-2.5v-5.1zM171.3 119.3h5.1l2.5 1.2-2.5 1.3h-5.1zM171.3 121.8h5.1l2.5 1.3-2.5 1.2h-5.1z" fill="none" stroke="#a10000" stroke-width=".25"/>
<circle cx="49.4" cy="185.3" r=".63" fill="#c00"/>
<path d="M15.1 77.3l2.6-1.2h5v2.5h-5zM137 116.7h5.1l2.6 1.3-2.6 1.3h-5.1zM48.1 182.8h2.6M49.4 182.8v1.2" fill="none" stroke="#a10000" stroke-width=".25"/>
<path d="M22.7 77.3h2.6M144.7 118h2.5" fill="none" stroke="#870000" stroke-width=".25"/>
<path d="M147.2 118h.1" fill="none" stroke="#008700" stroke-width=".25"/>
<g font-size="4.6">
<text x="179.4" y="169.4">Schematic1</text>
<text x="199" y="187.1">New Project_2026-08-17_21-58-50</text>
</g>
<g font-size="3.5">
<text x="238.4" y="166.2">Create at</text>
<text x="258.8" y="166.2">2026-08-23</text>
<text x="119" y="168.8">Schematic</text>
<text x="238.4" y="171.3">Update at</text>
<text x="258.8" y="171.3">2026-08-23</text>
<text x="119" y="176.4">Board</text>
<text x="185.9" y="176.4">Board1</text>
<text x="238.4" y="176.4">Page</text>
<text x="258.8" y="176.4">P1</text>
<text x="119" y="181.5">Drawn</text>
<text x="119" y="186.6">Reviewed</text>
<text x="179.7" y="196.7">Version</text>
<text x="203.4" y="196.7">Size</text>
<text x="243.6" y="196.7">Page 1 Total 1</text>
<text x="182" y="204.3">V1.0</text>
<text x="204.7" y="204.3">A4</text>
<text x="245.1" y="204.3">EasyEDA.com</text>
</g>
<g font-size="2.3">
<text x="50.7" y="13.4">4.2-18v buck to 5v</text>
<text x="162.4" y="13.4">0.5-5.5v boost to 5v</text>
<text x="166.1" y="28.9">1</text>
<text x="182.9" y="28.9">6</text>
<text x="48" y="35.2">1</text>
<text x="62.2" y="35.2">6</text>
<text x="166.1" y="31.4">2</text>
<text x="166.1" y="33.9">3</text>
<text x="168.5" y="30.1">FB</text>
<text x="168.5" y="32.7">EN</text>
<text x="168.5" y="35.2">VIN</text>
<text x="175.4" y="30.1">VOUT</text>
<text x="176.7" y="35.2">GND</text>
<text x="178.1" y="32.7">SW</text>
<text x="182.9" y="33.9">4</text>
<text x="182.9" y="31.4">5</text>
<text x="48" y="37.7">2</text>
<text x="48" y="40.3">3</text>
<text x="50.3" y="36.5">GND BST</text>
<text x="50.3" y="39">SW</text>
<text x="50.3" y="41.6">VIN</text>
<text x="58" y="39">EN</text>
<text x="58.2" y="41.6">FB</text>
<text x="62.2" y="40.3">4</text>
<text x="62.2" y="37.7">5</text>
<text x="242.8" y="46.6">1</text>
<text x="242.8" y="44.1">2</text>
<text x="245.1" y="45.4">1</text>
<text x="245.1" y="42.8">2</text>
<text x="110.2" y="77.1">1</text>
<text x="116.8" y="77.1">2</text>
<text x="168.6" y="75.8">1</text>
<text x="171" y="77.1">1</text>
<text x="186.9" y="77.1">2</text>
<text x="189.2" y="75.8">2</text>
<text x="62.4" y="83.5">1</text>
<text x="62.4" y="80.9">2</text>
<text x="64.8" y="82.2">1</text>
<text x="64.8" y="79.7">2</text>
<text x="110.2" y="79.7">3</text>
<text x="110.2" y="82.2">5</text>
<text x="112.6" y="78.4">1</text>
<text x="112.6" y="80.9">3</text>
<text x="112.6" y="83.5">5</text>
<text x="114.5" y="83.5">6</text>
<text x="114.5" y="80.9">4</text>
<text x="114.5" y="78.4">2</text>
<text x="116.8" y="82.2">6</text>
<text x="116.8" y="79.7">4</text>
<text x="168.6" y="78.4">2</text>
<text x="171" y="79.7">2</text>
<text x="186.9" y="79.7">1</text>
<text x="189.2" y="78.4">1</text>
<text x="288" y="89.8">1</text>
<text x="288" y="92.4">2</text>
<text x="288" y="94.9">3</text>
<text x="290.4" y="91.1">1</text>
<text x="290.4" y="93.6">2</text>
<text x="288" y="97.4">4</text>
<text x="290.4" y="96.2">3</text>
<text x="290.4" y="98.7">4</text>
<text x="148.3" y="105.1">1</text>
<text x="148.3" y="107.6">2</text>
<text x="150.7" y="106.3">5V</text>
<text x="161.1" y="106.3">TX</text>
<text x="165.1" y="107.6">17</text>
<text x="165.1" y="105.1">18</text>
<text x="37.8" y="110.1">1</text>
<text x="37.8" y="112.7">3</text>
<text x="40.2" y="111.4">1</text>
<text x="40.2" y="113.9">3</text>
<text x="42.1" y="113.9">4</text>
<text x="42.1" y="111.4">2</text>
<text x="44.4" y="112.7">4</text>
<text x="44.4" y="110.1">2</text>
<text x="148.3" y="110.1">3</text>
<text x="148.3" y="112.7">4</text>
<text x="150.7" y="108.9">GND</text>
<text x="150.7" y="111.4">3V3</text>
<text x="150.7" y="113.9">IO1</text>
<text x="159" y="113.9">IO12</text>
<text x="159" y="111.4">IO13</text>
<text x="160.8" y="108.9">RX</text>
<text x="165.1" y="112.7">15</text>
<text x="165.1" y="110.1">16</text>
<text x="37.8" y="115.2">5</text>
<text x="40.2" y="116.5">5</text>
<text x="42.1" y="116.5">6</text>
<text x="44.4" y="115.2">6</text>
<text x="87.4" y="115.2">1</text>
<text x="87.4" y="117.8">2</text>
<text x="89.7" y="116.5">1</text>
<text x="89.7" y="119">2</text>
<text x="148.3" y="115.2">5</text>
<text x="148.3" y="117.8">6</text>
<text x="150.7" y="116.5">IO2</text>
<text x="150.7" y="119">IO3</text>
<text x="159" y="119">IO10</text>
<text x="159" y="116.5">IO11</text>
<text x="165.1" y="117.8">13</text>
<text x="165.1" y="115.2">14</text>
<text x="148.3" y="120.3">7</text>
<text x="148.3" y="122.8">8</text>
<text x="148.3" y="125.4">9</text>
<text x="150.7" y="121.6">IO4</text>
<text x="150.7" y="124.1">IO5</text>
<text x="160.3" y="124.1">IO8</text>
<text x="160.3" y="121.6">IO9</text>
<text x="165.1" y="125.4">10</text>
<text x="165.1" y="122.8">11</text>
<text x="165.1" y="120.3">12</text>
<text x="36.6" y="127.9">1</text>
<text x="36.6" y="130.5">2</text>
<text x="38.9" y="129.2">1</text>
<text x="38.9" y="131.7">2</text>
<text x="150.7" y="126.6">IO6</text>
<text x="160.3" y="126.6">IO7</text>
<text x="51.9" y="133">1</text>
<text x="60.8" y="133">2</text>
<text x="266.7" y="136.8">4</text>
<text x="264.4" y="143.2">2</text>
<text x="264.4" y="140.6">3</text>
<text x="264.4" y="138.1">4</text>
<text x="266.7" y="141.9">2</text>
<text x="266.7" y="139.3">3</text>
<text x="119.1" y="145.7">1</text>
<text x="119.1" y="148.2">2</text>
<text x="121.5" y="147">1</text>
<text x="121.5" y="149.5">2</text>
<text x="181.6" y="149.5">2</text>
<text x="264.4" y="145.7">1</text>
<text x="266.7" y="144.4">1</text>
<text x="179.3" y="153.3">1</text>
<text x="179.3" y="150.8">2</text>
<text x="181.6" y="152">1</text>
<text x="47.2" y="166">3</text>
<text x="49.5" y="164.7">3</text>
<text x="49.5" y="167.3">2</text>
<text x="47.2" y="168.6">2</text>
<text x="47.2" y="171.1">1</text>
<text x="49.5" y="169.8">1</text>
<text x="22.9" y="185.1">4</text>
<text x="47" y="185.1">4</text>
<text x="20.5" y="191.4">2</text>
<text x="20.5" y="188.9">3</text>
<text x="20.5" y="186.3">4</text>
<text x="22.9" y="190.1">2</text>
<text x="22.9" y="187.6">3</text>
<text x="44.6" y="191.4">2</text>
<text x="44.6" y="188.9">3</text>
<text x="44.6" y="186.3">4</text>
<text x="47" y="190.1">2</text>
<text x="47" y="187.6">3</text>
<text x="20.5" y="194">1</text>
<text x="22.9" y="192.7">1</text>
<text x="44.6" y="194">1</text>
<text x="47" y="192.7">1</text>
</g>
<g font-size="2.3" fill="#000080">
<text x="53.2" y="17.2">C5</text>
<text x="245" y="12.1">LED1</text>
<text x="257.7" y="15.9">R7</text>
<text x="79.9" y="23.5">TP6</text>
<text x="157.4" y="19.7">R3</text>
<text x="172.6" y="19.7">R4</text>
<text x="149.7" y="28.6">GND</text>
<text x="167.5" y="26.1">U2</text>
<text x="49.4" y="32.4">U1</text>
<text x="199.3" y="32.4">C6</text>
<text x="208.2" y="32.4">C7</text>
<text x="241.1" y="31.2">GND</text>
<text x="156.1" y="40.1">C4</text>
<text x="238.6" y="38.8">4-20MA</text>
<text x="252.4" y="37.5">+24V</text>
<text x="36.7" y="45.1">GND</text>
<text x="82.4" y="42.6">C2</text>
<text x="91.3" y="45.1">C3</text>
<text x="172.6" y="42.6">L2</text>
<text x="194.2" y="43.9">GND</text>
<text x="203" y="43.9">GND</text>
<text x="46.9" y="50.2">C1</text>
<text x="57" y="50.2">R2</text>
<text x="151" y="54">GND</text>
<text x="182.7" y="55.3">GND</text>
<text x="260.2" y="59.1">R16</text>
<text x="276.7" y="59.1">TP3</text>
<text x="40.5" y="65.5">GND</text>
<text x="51.9" y="65.5">GND</text>
<text x="78.6" y="60.4">GND</text>
<text x="251.3" y="61.6">R22</text>
<text x="168.8" y="70.5">UART</text>
<text x="189.6" y="69.3">3V3</text>
<text x="246.2" y="71.8">GND</text>
<text x="270.4" y="70.5">C9</text>
<text x="48.1" y="75.6">R23</text>
<text x="59.6" y="76.9">ADC_3V3</text>
<text x="111.6" y="74.3">5V_OUT_SELECT</text>
<text x="129.9" y="76.9">+5V</text>
<text x="195.5" y="74.3">3V3_OUT</text>
<text x="25.3" y="82">D2</text>
<text x="49.4" y="83.2">C11</text>
<text x="247.5" y="79.4">D1</text>
<text x="264" y="80.7">GND</text>
<text x="283.1" y="82">I2C_3V3</text>
<text x="39.7" y="85.8">3V3</text>
<text x="189.1" y="88.3">GND</text>
<text x="263.2" y="87">3V3</text>
<text x="282.3" y="88.3">3V3</text>
<text x="25.2" y="95.9">GND</text>
<text x="43" y="93.4">GND</text>
<text x="65.9" y="92.1">GND</text>
<text x="143.8" y="95.9">+5V</text>
<text x="247.5" y="95.9">GND</text>
<text x="276.7" y="90.9">GND</text>
<text x="246.9" y="101">5V_SWITCHED</text>
<text x="35.4" y="106.1">BUCK/BOOST_SEL</text>
<text x="78.4" y="107.4">+24V</text>
<text x="127.4" y="104.8">3V3</text>
<text x="133.2" y="106.1">GND</text>
<text x="149.7" y="102.3">U4</text>
<text x="230.2" y="106.1">+5V</text>
<text x="272.9" y="104.8">R20</text>
<text x="281.8" y="104.8">R21</text>
<text x="87.5" y="109.9">24V_IN</text>
<text x="201.8" y="108.6">TP10</text>
<text x="234.8" y="113.7">R8</text>
<text x="242.4" y="109.9">GND</text>
<text x="252.6" y="109.9">R24</text>
<text x="270.9" y="112.4">3V3</text>
<text x="279.8" y="112.4">3V3</text>
<text x="204.3" y="115">TP8</text>
<text x="237.4" y="117.5">R14</text>
<text x="38" y="125.1">VIN</text>
<text x="58.3" y="125.1">PTC</text>
<text x="73.5" y="122.6">GND</text>
<text x="210.7" y="122.6">R12</text>
<text x="237.4" y="125.1">Q1</text>
<text x="253.1" y="125.1">+5V</text>
<text x="257.7" y="120.1">Q2</text>
<text x="267.3" y="125.1">5V_SWITCHED</text>
<text x="25.2" y="127.7">GND</text>
<text x="45.4" y="126.4">VIN_RAW</text>
<text x="58.2" y="129">VIN_FUSED</text>
<text x="223.4" y="130.2">R13</text>
<text x="104.7" y="137.8">5V_SWITCHED</text>
<text x="170.5" y="132.8">3V3</text>
<text x="256.4" y="132.8">DISTANCE_5V</text>
<text x="116.7" y="141.7">5V_SW_OUT</text>
<text x="153.5" y="141.7">TP2</text>
<text x="175.1" y="140.4">R15</text>
<text x="252.6" y="140.4">TP5</text>
<text x="11.2" y="145.5">VIN_FUSED</text>
<text x="24" y="149.3">R5</text>
<text x="34.2" y="149.3">R6</text>
<text x="162.4" y="144.2">R9</text>
<text x="182.8" y="144.2">PULSE_CNT</text>
<text x="229.7" y="144.2">GND</text>
<text x="86.2" y="155.6">R10</text>
<text x="105.3" y="153.1">GND</text>
<text x="163.7" y="151.8">C8</text>
<text x="276.7" y="151.8">GND</text>
<text x="12.6" y="158.2">TP4</text>
<text x="39.2" y="158.2">GND</text>
<text x="41.8" y="162">MOISTURE_5V</text>
<text x="50.1" y="156.9">5V_SWITCHED</text>
<text x="157.3" y="159.4">GND</text>
<text x="181.5" y="160.7">GND</text>
<text x="86.2" y="164.5">R11</text>
<text x="81.1" y="177.2">GND</text>
<text x="17.7" y="181">GND</text>
<text x="38" y="181">5V_OUT</text>
<text x="47.3" y="182.3">+5V</text>
<text x="54.5" y="184.8">GND</text>
<text x="67.2" y="182.3">R17</text>
<text x="73.5" y="184.8">R19</text>
<text x="100.2" y="181">TP1</text>
<text x="67.2" y="191.2">R18</text>
<text x="87.5" y="192.5">C10</text>
<text x="24" y="200.1">GND</text>
<text x="46.8" y="202.6">GND</text>
<text x="62.1" y="203.9">GND</text>
<text x="81.1" y="203.9">GND</text>
</g>
<g font-size="2.3" fill="#00f">
<text x="55.8" y="23.5">100nF</text>
<text x="245" y="22.3">KT-0603R</text>
<text x="256.4" y="21">680R</text>
<text x="275.5" y="18.5">LED1</text>
<text x="51.9" y="28.6">4.7uH</text>
<text x="157.4" y="24.8">68K</text>
<text x="172.6" y="24.8">510K</text>
<text x="220.9" y="29.9">5V_BOOST</text>
<text x="124.1" y="35">IN_BOOST</text>
<text x="105.3" y="41.3">5V_BUCK</text>
<text x="167.5" y="38.8">TPS61023DRLR</text>
<text x="199.3" y="36.2">22uF</text>
<text x="208.2" y="36.2">22uF</text>
<text x="10.2" y="46.4">IN_BUCK</text>
<text x="48.1" y="46.4">AP62200WU-7</text>
<text x="156.1" y="43.9">22uF</text>
<text x="172.6" y="46.4">1uH</text>
<text x="81.2" y="48.9">22uF</text>
<text x="90" y="48.9">22uF</text>
<text x="250.1" y="51.5">HX PH254-01-02-Z-L11.5 male header connector</text>
<text x="46.9" y="54">22uF</text>
<text x="57" y="55.3">10K</text>
<text x="67.2" y="55.3">53.6k</text>
<text x="251.3" y="64.2">150R</text>
<text x="260.2" y="61.6">1K</text>
<text x="280.5" y="66.7">ADC2</text>
<text x="145.3" y="76.9">UART_RX</text>
<text x="245" y="75.6">BAT54S</text>
<text x="270.4" y="73.1">10nF</text>
<text x="7.7" y="78.2">ADC3</text>
<text x="48.1" y="80.7">100R</text>
<text x="85.5" y="83.2">5V_BOOST</text>
<text x="87.1" y="78.2">5V_BUCK</text>
<text x="145.6" y="79.4">UART_TX</text>
<text x="194.2" y="82">HX PH254-01-02-Z-L11.5 male header connector</text>
<text x="20.2" y="85.8">BAT54S</text>
<text x="48.1" y="85.8">10nF</text>
<text x="134.5" y="87">HX PH254-01-02-Z-L11.5 male header connector</text>
<text x="271.2" y="85" transform="rotate(-90 271.2 85)">I2C2</text>
<text x="273.7" y="85" transform="rotate(-90 273.7 85)">I2C1</text>
<text x="58.3" y="95.9">HX PH254-01-02-Z-L11.5 male header connector</text>
<text x="105.3" y="90.9">HDGCPH254-PZ02-03</text>
<text x="299.6" y="97.2">HX PH254-01-04-Z-L11.5 straight pin header</text>
<text x="178.9" y="106.1">UART_TX</text>
<text x="272.9" y="107.4">4K7</text>
<text x="281.8" y="107.4">4K7</text>
<text x="13.6" y="111.2">IN_BOOST</text>
<text x="58.3" y="113.7">VIN_FUSED</text>
<text x="129.6" y="113.7">ADC1</text>
<text x="178.9" y="111.2">SENSOR_ON</text>
<text x="178.9" y="108.6">UART_RX</text>
<text x="178.9" y="113.7">ECHO_3V3</text>
<text x="252.6" y="112.4">47K</text>
<text x="15.3" y="116.3">IN_BUCK</text>
<text x="129.6" y="116.3">ADC2</text>
<text x="129.6" y="118.8">ADC3</text>
<text x="234.8" y="116.3">10K</text>
<text x="255.1" y="117.5">AO3407</text>
<text x="39.2" y="120.1">HDGCPH254-PZ02-03</text>
<text x="120.5" y="121.3">SUPPLY_ADC</text>
<text x="130" y="123.9">LED1</text>
<text x="180.2" y="123.9">I2C1</text>
<text x="180.2" y="121.3">I2C2</text>
<text x="197.5" y="120.1">SENSOR_ON</text>
<text x="237.4" y="122.6">100</text>
<text x="13.5" y="131.5">VIN_RAW</text>
<text x="76.1" y="129">HX PH254-01-02-Z-L11.5 male header connector</text>
<text x="126.9" y="126.4">PULSE1</text>
<text x="149.7" y="130.2">ESP32-S3-Zero</text>
<text x="180.2" y="126.4">TRIG</text>
<text x="210.7" y="127.7">100</text>
<text x="236.1" y="129">AO3400</text>
<text x="53.2" y="136.6">MF-MSMF050-2</text>
<text x="223.4" y="132.8">100K</text>
<text x="25.3" y="141.7">HX PH254-01-02-Z-L11.5 male header connector</text>
<text x="175.1" y="142.9">10K</text>
<text x="280.5" y="140.4">TRIG</text>
<text x="280.5" y="142.9">ECHO_5V</text>
<text x="138.3" y="146.7">PULSE1</text>
<text x="162.4" y="149.3">100</text>
<text x="24" y="154.4">47K</text>
<text x="34.2" y="154.4">10K</text>
<text x="61.5" y="150.5">ECHO_5V</text>
<text x="163.7" y="154.4">100nF</text>
<text x="189.1" y="151.8">HX PH254-01-02-Z-L11.5 male header connector</text>
<text x="237.4" y="154.4">HX PH254-01-04-Z-L11.5 straight pin header</text>
<text x="86.2" y="158.2">20K</text>
<text x="95.1" y="160.7">ECHO_3V3</text>
<text x="107.8" y="159.4">HX PH254-01-02-Z-L11.5 male header connector</text>
<text x="86.2" y="167.1">30K</text>
<text x="36.7" y="175.9">HX PH254-01-03-Z-L11.5 pcb pin header</text>
<text x="32.4" y="182.8" transform="rotate(-90 32.4 182.8)">SUPPLY_ADC</text>
<text x="67.2" y="184.8">20K</text>
<text x="73.5" y="189.9">100</text>
<text x="97.7" y="187.4">ADC1</text>
<text x="67.2" y="193.7">30K</text>
<text x="87.5" y="195">10nF</text>
<text x="6.2" y="203.9">HX PH254-01-04-Z-L11.5 straight pin header</text>
<text x="30.4" y="206.4">HX PH254-01-04-Z-L11.5 straight pin header</text>
</g>
<g font-size="1.6" fill="#000080">
<text x="51.9" y="24.8">L1</text>
<text x="67.2" y="50.2">R1</text>
</g>
</svg>
